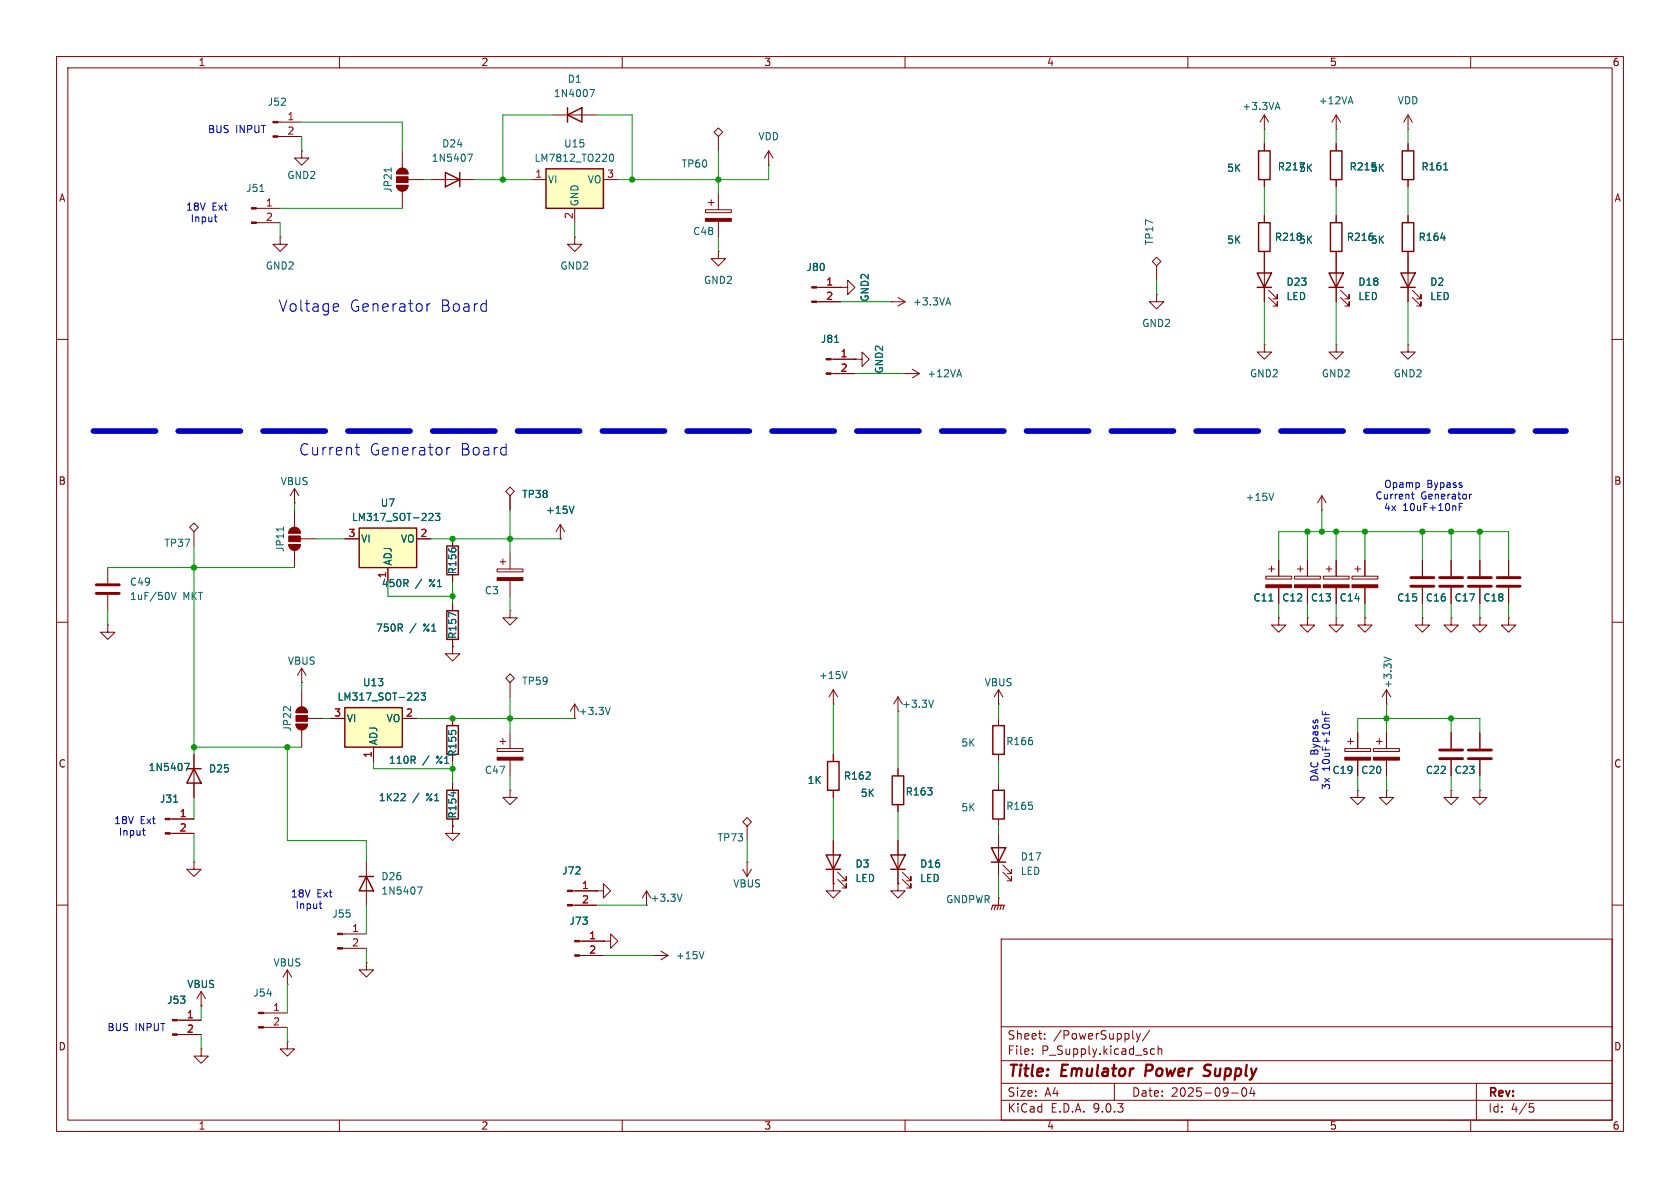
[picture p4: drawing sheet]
<svg xmlns="http://www.w3.org/2000/svg" width="297mm" height="210mm" viewBox="0 0 297 210" stroke-linecap="round" stroke-linejoin="round" font-family="sans-serif">
<g fill="none" stroke="#840000" stroke-width=".18">
<path d="M10 10h277v190h-277zM12 12h273v186h-273zM60 10v2M110 10v2M160 10v2M210 10v2M260 10v2M45.3 36.8h4.2M45.3 39.4h4.2M49.1 21.6h4.2M49.1 24.1h4.2M97.8 20.3h7.6"/>
<path d="M10 60h2M223.5 61v1.2h1.3l-1.3 1.3-1.3-1.3h1.3M223.5 61h.1M236.2 61v1.2h1.3l-1.3 1.3-1.3-1.3h1.3M236.2 61h.1M285 60h2M233.7 90.2h.1M233.7 87.6l-.8 1.3M233.7 87.6l.7 1.3M233.7 87.6v2.6M10 110h2M285 110h2"/>
<path d="M34.3 133.4v7.6M147.3 124.5h.1M147.3 121.9v2.6M147.3 133.4v1.2M147.3 139.7v1.3M147.3 121.9l-.7 1.3M147.3 121.9l.8 1.3M158.7 135.9v1.3M176.5 124.5h.1M176.5 121.9v2.6M176.5 127v1.3M176.5 133.4v1.2"/>
<path d="M176.5 138.4v1.3M176.5 121.9l-.7 1.3M176.5 121.9l.8 1.3M237.7 132.3h4.6v.5h-4.6zM238.3 131.1h1M238.8 130.6v1M240 139.7v1.3h1.3l-1.3 1.2-1.2-1.2h1.2M240 139.7h.1M240 129.5v2.8M240 134.4v2.8M242.8 132.3h4.6v.5h-4.6zM243.3 131.1h1"/>
<path d="M243.8 130.6v1M245.1 139.7v1.3h1.3l-1.3 1.2-1.3-1.2h1.3M245.1 139.7h.1M245.1 124.5h.1M245.1 121.9v2.6M245.1 129.5v2.8M245.1 134.4v2.8M245.1 121.9l-.8 1.3M245.1 121.9l.8 1.3M30.1 144.8h4.2M30.1 147.3h4.2M34.3 152.4v1.3h1.3l-1.3 1.2-1.3-1.2h1.3"/>
<path d="M34.3 152.4h.1M64.8 152.4v7.6M101.2 157.5h4.2M105.4 157.5h1.3v-1.3l1.2 1.3-1.2 1.3v-1.3M105.4 157.5h.1M114.3 157.5l-.8 1.3M114.3 157.5l.8 1.3M114.3 157.5v2.5M131.3 145.3l.8-.8 .7 .8-.7 .8zM131.3 153.7l.8 1.2M132.1 152.4h.1M132.1 146.1v2.5"/>
<path d="M132.1 152.4v2.5M132.8 153.7l-.7 1.2M147.3 156.2v1.3h1.3l-1.3 1.3-1.3-1.3h1.3M147.3 156.2h.1M147.3 148.6v7.6M148.1 155.4l1.5 1.6v-.8v.8h-.8M148.1 154.2l1.5 1.5v-.8v.8h-.8M158.7 156.2v1.3h1.3l-1.3 1.3-1.2-1.3h1.2M158.7 156.2h.1M158.7 142.2v1.3M158.7 148.6v7.6M159.5 155.4l1.5 1.6v-.8v.8h-.7"/>
<path d="M159.5 154.2l1.5 1.5v-.8v.8h-.7M176.5 158.8h.1M176.5 144.8v1.3M176.5 147.3v7.6M176.5 158.8v1.2M177.3 154.2l1.5 1.5v-.8v.8h-.7M177.3 152.9l1.5 1.5v-.7v.7h-.7M10 160h2M35.6 177.8h.1M35.6 175.3l-.8 1.2M35.6 175.3l.7 1.2M35.6 175.3v2.5"/>
<path d="M46.6 179.1h4.2M50.8 174h.1M50.8 171.5l-.8 1.2M50.8 171.5l.8 1.2M50.8 171.5v2.5M60.6 165.1h4.2M60.6 167.6h4.2M64.8 170.2v1.3h1.2l-1.2 1.2-1.3-1.2h1.3M64.8 170.2h.1M101.2 160h4.2M102.5 166.4h4.2M102.5 168.9h4.2"/>
<path d="M106.7 166.4h1.2v-1.3l1.3 1.3-1.3 1.2v-1.2M106.7 166.4h.1M114.3 160h.1M115.6 168.9h.1M115.6 168.9h2.5M116.8 168.1l1.3 .8M118.1 168.9l-1.3 .8M177 166h108v32h-108zM285 160h2M31.3 180.3h4.3M31.3 182.9h4.3M35.6 185.4v1.3h1.2l-1.2 1.3-1.3-1.3h1.3"/>
<path d="M35.6 185.4h.1M46.6 181.6h4.2M50.8 184.2v1.2h1.3l-1.3 1.3-1.3-1.3h1.3M50.8 184.2h.1M60 198v2M110 198v2M160 198v2M177 194.5h108M177 191.5h108M177 187.5h108M177 181.5h108M182.5 186.3v.1"/>
<path d="M182.5 185.5v.1M184.7 183.6v.1M184.7 182.8v.1M197 191.5v3M200.9 182.7l.3 1M201.2 183.7l-.1 .4-.2 .1M201.6 182.7l-.4 1M203.2 182.1l-1.2 2M203.5 186.3l.2 .1 .4-.1M204.1 185.5l-.4-.1-.2 .1M204.7 185.5l.3-.1 .3 .1 .1 .9M204.7 184.9v1.5"/>
<path d="M210 198v2M217.7 193.2h1.2M219.7 192.4a.81 .81 0 0 0 .3 1.4l.2-.1 .2-.5-.2-.8M221.3 192.2l-.3 1.1h.9M221.7 192.8v1M260 198v2M261 191.5v6.5M270.4 195.1h.7M270.5 195.7h.4l.3 .3-.2 .5-.5 .1"/>
</g>
<path d="M202.7 188.2l-.3 2M213.8 190a.85 .85 0 0 1-1.1 .1M213.8 188.2l-.6 .1a.46 .46 0 0 0-.3 .5 .46 .46 0 0 0 .3 .4l.6 .2" fill="none" stroke="#840000" stroke-width=".4"/>
<g fill="#840000" stroke="#840000" stroke-width=".18">
<path d="M101.6 166.2h.9v.3h-.9z"/>
<path d="M101.6 168.8h.9v.2h-.9z"/>
<path d="M100.3 157.4h.9v.2h-.9z"/>
<path d="M100.3 159.9h.9v.2h-.9z"/>
<path d="M30.5 180.2h.8v.3h-.8z"/>
<path d="M30.5 182.8h.8v.2h-.8z"/>
<path d="M59.7 165h.9v.2h-.9z"/>
<path d="M59.7 167.5h.9v.3h-.9z"/>
<path d="M29.2 144.7h.9v.2h-.9z"/>
<path d="M29.2 147.2h.9v.2h-.9z"/>
<path d="M242.8 133.9h4.6v.5h-4.6z"/>
<path d="M237.7 133.9h4.6v.5h-4.6z"/>
<path d="M45.7 178.9h.9v.3h-.9z"/>
<path d="M45.7 181.5h.9v.2h-.9z"/>
<path d="M48.3 21.5h.8v.2h-.8z"/>
<path d="M48.3 24h.8v.3h-.8z"/>
<path d="M44.4 36.7h.9v.3h-.9z"/>
<path d="M44.4 39.2h.9v.3h-.9z"/>
</g>
<path d="M104.3 15.8h.8l-.5 1.3M45.9 33.9h.8M225.2 87.2l-.4 1.3M149.7 118.7l-.4 1.3M244.7 116.2l1.2 .4M32.6 134.9h.9l-.6 1.3M30.7 141.8h.7M73.8 156.8h.8l-.5 1.3M120.6 158.1l-.4 1.2M124.5 168.2l-.5 1.3" fill="none" stroke="#006464" stroke-width=".18"/>
<g fill="none" stroke="#840000" stroke-width=".25">
<path d="M100.3 19.1v2.5M100.3 20.3l2.6-1.2v2.5zM33 135.9h2.6M34.3 135.9l1.3 2.5h-2.6zM146.3 134.6h2v5.1h-2zM157.7 137.2h2.1v5h-2.1zM175.5 139.7h2v5.1h-2zM175.5 128.3h2v5.1h-2zM63.5 154.9h2.5M64.8 154.9l1.2 2.6h-2.5zM146 151.1h2.6l-1.3 2.6zM146 153.7h2.6"/>
<path d="M157.5 151.1h2.5l-1.3 2.6zM157.5 153.7h2.5M175.3 149.9h2.5l-1.3 2.5zM175.3 152.4h2.5"/>
</g>
<path d="M175.3 160.8l.2-.8h2l-.2 .8M176 160l-.2 .8M176.5 160l-.2 .8M177 160l-.2 .8" fill="none" stroke="#840000" stroke-width=".2"/>
<path d="M96.5 29.8h10.2v7h-10.2z" fill="#ffffc2"/>
<path d="M78.7 30.5l2.6 1.3-2.6 1.2zM81.3 30.5v2.5M96.5 29.8h10.2v7h-10.2z" fill="none" stroke="#840000" stroke-width=".25"/>
<g fill="none" stroke="#840000" stroke-width=".18">
<path d="M53.3 26.7v1.2h1.3l-1.3 1.3-1.2-1.3h1.2M53.3 26.7h.1M70.1 32.8h2a1.02 1.02 0 0 1-1 1 1.02 1.02 0 0 1-1-1zM70.4 30a1.02 1.02 0 0 1 1.1-.2 1.02 1.02 0 0 1 .6 .9h-2zM71.1 26.7v3M71.1 33.8v3M72.1 31.8h2.8M76.2 31.8h7.6M94 31.8h2.5M101.6 36.8v2.6M106.7 31.8h2.5M124.7 37.1h4.6v.5h-4.6z"/>
<path d="M125.2 35.8h1M125.7 35.3v1M126.2 23.4l.8-.8 .8 .8-.8 .7zM127 24.1v2.6M127 34.3v2.8M127 39.1v2.8M49.5 41.9v1.3h1.3l-1.3 1.3-1.2-1.3h1.2M49.5 41.9h.1M101.6 41.9v1.3h1.3l-1.3 1.3-1.3-1.3h1.3M101.6 41.9h.1M127 44.5v1.2h1.3l-1.3 1.3-1.3-1.3h1.3M127 44.5h.1"/>
<path d="M226.1 99.1v2.8M231.1 99.1v2.8M236.2 99.1v2.8M241.3 99.1v2.8M251.5 99.1v2.8M256.5 99.1v2.8M261.6 99.1v2.8M266.7 99.1v2.8M223.8 101.9h4.5v.5h-4.5zM224.3 100.6h1M224.8 100.1v1M226.1 109.2v1.3h1.2l-1.2 1.3-1.3-1.3h1.3"/>
<path d="M226.1 109.2h.1M226.1 103.9v2.8M228.9 101.9h4.5v.5h-4.5zM229.4 100.6h1M229.9 100.1v1M231.1 109.2v1.3h1.3l-1.3 1.3-1.2-1.3h1.2M231.1 109.2h.1M231.1 103.9v2.8M233.9 101.9h4.6v.5h-4.6zM234.4 100.6h1.1M234.9 100.1v1M236.2 109.2v1.3h1.3l-1.3 1.3-1.3-1.3h1.3"/>
<path d="M236.2 109.2h.1M236.2 103.9v2.8M239 101.9h4.6v.5h-4.6zM239.5 100.6h1M240 100.1v1M241.3 109.2v1.3h1.3l-1.3 1.3-1.3-1.3h1.3M241.3 109.2h.1M241.3 103.9v2.8M251.5 109.2v1.3h1.2l-1.2 1.3-1.3-1.3h1.3M251.5 109.2h.1M251.5 103.9v2.8M256.5 109.2v1.3h1.3l-1.3 1.3-1.2-1.3h1.2"/>
<path d="M256.5 109.2h.1M256.5 103.9v2.8M261.6 109.2v1.3h1.3l-1.3 1.3-1.3-1.3h1.3M261.6 109.2h.1M261.6 103.9v2.8M266.7 109.2v1.3h1.3l-1.3 1.3-1.3-1.3h1.3M266.7 109.2h.1M266.7 103.9v2.8M158.7 125.7h.1M158.7 123.2l-.7 1.3M158.7 123.2l.8 1.3M158.7 123.2v2.5"/>
</g>
<path d="M69.2 29.7v.7M82.7 27.2h.8l-.5 1.3M107.9 27.3l.1-.1a.68 .68 0 0 1 .5 .7 .68 .68 0 0 1-.5 .6 .84 .84 0 0 1-.1-1.2zM224.3 106.2h.7M165 123.8l-.4 1.2" fill="none" stroke="#006464" stroke-width=".18"/>
<path d="M249.4 102.1h4.1M249.4 103.6h4.1M254.5 102.1h4.1M254.5 103.6h4.1M259.6 102.1h4.1M259.6 103.6h4.1M264.7 102.1h4M264.7 103.6h4" fill="none" stroke="#840000" stroke-width=".51"/>
<g fill="#840000" stroke="#840000" stroke-width=".18">
<path d="M70.4 30a1.02 1.02 0 0 1 1.1-.2 1.02 1.02 0 0 1 .6 .9h-2z"/>
<path d="M70.1 31.2h2v1.1h-2z"/>
<path d="M70.1 32.8h2a1.02 1.02 0 0 1-1 1 1.02 1.02 0 0 1-1-1z"/>
<path d="M124.7 38.6h4.6v.5h-4.6z"/>
<path d="M228.9 103.4h4.5v.5h-4.5z"/>
<path d="M223.8 103.4h4.5v.5h-4.5z"/>
<path d="M233.9 103.4h4.6v.5h-4.6z"/>
<path d="M239 103.4h4.6v.5h-4.6z"/>
</g>
<path d="M63.5 93.3h10.2v7h-10.2z" fill="#ffffc2"/>
<path d="M222.5 39.4h2v5.1h-2zM222.2 48.3h2.6l-1.3 2.5zM222.2 50.8h2.6M63.5 93.3h10.2v7h-10.2zM79 96.5h2v5.1h-2zM79 108h2v5h-2z" fill="none" stroke="#840000" stroke-width=".25"/>
<g fill="none" stroke="#840000" stroke-width=".18">
<path d="M135.9 29.2h.1M135.9 26.7l-.8 1.2M135.9 26.7l.8 1.2M135.9 26.7v2.5M223.5 38.1v1.3M144.4 50.8h4.2M144.4 53.3h4.2M148.6 50.8h1.3v-1.3l1.2 1.3-1.2 1.3v-1.3M148.6 50.8h.1M157.5 53.3h.1M157.5 53.3h2.5M158.7 52.6l1.3 .7"/>
<path d="M160 53.3l-1.3 .8M203.7 46.2l.8-.7 .7 .7-.7 .8zM204.5 47v2.5M223.5 44.5v8.8M224.3 52.6l1.5 1.5v-.8v.8h-.8M224.3 51.3l1.5 1.5v-.7v.7h-.8M146.9 66h4.2M146.9 63.5h4.2M151.1 63.5h1.3v-1.3l1.3 1.3-1.3 1.3v-1.3M151.1 63.5h.1M160 66h.1M160 66h2.6"/>
<path d="M161.3 65.3l1.3 .7M162.6 66l-1.3 .8M248.9 61v1.2h1.3l-1.3 1.3-1.3-1.3h1.3M248.9 61h.1M33.5 93.2l.8-.7 .8 .7-.8 .8zM34.3 94v2.5M51.1 96.3h2a1.02 1.02 0 0 1-1 1 1.02 1.02 0 0 1-1-1zM51.3 93.5a1.02 1.02 0 0 1 1.2-.2 1.02 1.02 0 0 1 .6 .9h-2zM52.1 88.9h.1M52.1 86.4l-.8 1.2M52.1 86.4l.7 1.2M52.1 86.4v2.5"/>
<path d="M52.1 90.2v3M52.1 97.3v3M53.1 95.3h2.8M61 95.3h2.5M73.7 95.3h2.5M80 95.3v1.2M88.4 99.3h1M88.9 98.8v1M89.4 86.9l.8-.8 .7 .8-.7 .7zM90.2 87.6v2.6M90.2 97.8v2.8M99.1 95.3h.1"/>
<path d="M99.1 92.7l-.8 1.3M99.1 92.7l.7 1.3M99.1 92.7v2.6M19 110.5v1.3h1.3l-1.3 1.2-1.2-1.2h1.2M19 110.5h.1M19 100.3v2.8M19 105.2v2.8M53.3 118.1v2.6M53.3 118.1l-.7 1.3M53.3 118.1l.8 1.3M68.6 100.3v2.6M80 114.3v1.3h1.3l-1.3 1.2-1.3-1.2h1.3"/>
<path d="M80 114.3h.1M80 101.6v1.3M80 106.7v1.3M80 113v1.3M87.9 100.6h4.6v.5h-4.6zM89.4 119.9l.8-.8 .7 .8-.7 .8zM90.2 108v1.2h1.2l-1.2 1.3-1.3-1.3h1.3M90.2 108h.1M90.2 102.6v2.8M52.3 128h2.1a1.02 1.02 0 0 1-1.1 1 1.02 1.02 0 0 1-1-1zM52.6 125.3a1.02 1.02 0 0 1 1.1-.3 1.02 1.02 0 0 1 .7 1h-2.1zM53.3 120.7h.1"/>
<path d="M53.3 121.9v3.1M53.3 129v3.1M54.4 127h2.7M90.2 120.7v2.5M256.5 139.7v1.3h1.3l-1.3 1.2-1.2-1.2h1.2M256.5 139.7h.1M256.5 129.5v2.8M256.5 134.4v2.8M261.6 139.7v1.3h1.3l-1.3 1.2-1.3-1.2h1.3M261.6 139.7h.1M261.6 129.5v2.8M261.6 134.4v2.8"/>
</g>
<path d="M167.3 53.6h.6M167.6 52.6l.5 1.3M147.5 60.5h.8M169.3 66.3h.6M169.6 65.3l.4 1.3M50.1 93.2v.7M76 90.7l.4 .1 .1 .3-.7 .9h.7M77 90.7h.8l-.5 .5 .4 .2v.5l-.2 .1-.5-.1M101.5 89.5l-.4 1.2M30.3 104.7l.4 1.3 .4-1.3M80.6 108.8l-1.3-.6v.9" fill="none" stroke="#006464" stroke-width=".18"/>
<path d="M17 103.4h4.1M17 104.9h4.1M254.5 132.6h4.1M254.5 134.1h4.1M259.6 132.6h4.1M259.6 134.1h4.1" fill="none" stroke="#840000" stroke-width=".51"/>
<g fill="#840000" stroke="#840000" stroke-width=".18">
<path d="M143.5 50.7h.9v.2h-.9z"/>
<path d="M143.5 53.2h.9v.3h-.9z"/>
<path d="M87.9 102.1h4.6v.5h-4.6z"/>
<path d="M146 63.4h.9v.2h-.9z"/>
<path d="M146 65.9h.9v.3h-.9z"/>
<path d="M52.3 128h2.1a1.02 1.02 0 0 1-1.1 1 1.02 1.02 0 0 1-1-1z"/>
<path d="M52.3 126.5h2.1v1h-2.1z"/>
<path d="M52.6 125.3a1.02 1.02 0 0 1 1.1-.3 1.02 1.02 0 0 1 .7 1h-2.1z"/>
<path d="M51.1 96.3h2a1.02 1.02 0 0 1-1 1 1.02 1.02 0 0 1-1-1z"/>
<path d="M51.1 94.7h2v1.1h-2z"/>
<path d="M51.3 93.5a1.02 1.02 0 0 1 1.2-.2 1.02 1.02 0 0 1 .6 .9h-2z"/>
</g>
<path d="M61 125.1h10.1v7h-10.1z" fill="#ffffc2"/>
<path d="M222.5 26.7h2v5.1h-2zM235.2 39.4h2v5.1h-2zM235.2 26.7h2v5.1h-2zM247.9 26.7h2v5.1h-2zM247.9 39.4h2v5.1h-2zM234.9 48.3h2.6l-1.3 2.5zM234.9 50.8h2.6M247.6 48.3h2.6l-1.3 2.5zM247.6 50.8h2.6M61 125.1h10.1v7h-10.1zM79 128.3h2v5.1h-2zM79 139.7h2v5.1h-2z" fill="none" stroke="#840000" stroke-width=".25"/>
<g fill="none" stroke="#840000" stroke-width=".18">
<path d="M223.5 22.9h.1M223.5 20.3l-.7 1.3M223.5 20.3l.8 1.3M223.5 20.3v2.6M223.5 25.4v1.3M223.5 31.8v1.2M223.5 38.1v1.3M236.2 22.9h.1M236.2 20.3v2.6M236.2 25.4v1.3M236.2 31.8v1.2M236.2 38.1v1.3"/>
<path d="M236.2 20.3l-.7 1.3M236.2 20.3l.8 1.3M248.9 22.9h.1M248.9 20.3v2.6M248.9 25.4v1.3M248.9 31.8v1.2M248.9 38.1v1.3M248.9 20.3l-.7 1.3M248.9 20.3l.8 1.3M144.8 50.8h3.8M144.8 53.3h3.8M148.6 50.8h.1"/>
<path d="M204.5 52.1v1.2h1.2l-1.2 1.3-1.3-1.3h1.3M204.5 52.1h.1M223.5 44.5v3.8M223.5 50.8v2.5M236.2 44.5v8.8M237 52.6l1.5 1.5v-.8v.8h-.8M237 51.3l1.5 1.5v-.7v.7h-.8M248.9 44.5v8.8M249.7 52.6l1.5 1.5v-.8v.8h-.8M249.7 51.3l1.5 1.5v-.7v.7h-.8M147.3 63.5h3.8M147.3 66h3.8"/>
<path d="M151.1 63.5h.1M61 95.3h2.5M73.7 95.3h2.5M80 95.3v1.2M90.2 87.6v2.6M99.1 95.3h.1M226.1 99.1v2.8M231.1 99.1v2.8M236.2 99.1v2.8M241.3 99.1v2.8M251.5 99.1v2.8M256.5 99.1v2.8"/>
<path d="M261.6 99.1v2.8M266.7 99.1v2.8M68.6 100.3v2.6M80 114.3h.1M80 101.6v1.3M80 106.7v1.3M80 113v1.3M226.1 103.9v2.8M231.1 103.9v2.8M236.2 103.9v2.8M241.3 103.9v2.8M251.5 103.9v2.8"/>
<path d="M256.5 103.9v2.8M261.6 103.9v2.8M266.7 103.9v2.8M34.3 133.4v2.5M34.3 138.4v2.6M58.4 127h2.6M66 132.1v2.5M71.1 127h2.6M80 127v1.3M80 133.4v1.2M80 138.4v1.3M87.9 132.3h4.6v.5h-4.6z"/>
<path d="M88.4 131.1h1M88.9 130.6v1M90.2 139.7v1.3h1.2l-1.2 1.2-1.3-1.2h1.3M90.2 139.7h.1M90.2 129.5v2.8M90.2 134.4v2.8M101.6 127h.1M101.6 124.5l-.8 1.2M101.6 124.5l.8 1.2M101.6 124.5v2.5M147.3 133.4v1.2M147.3 139.7v1.3"/>
<path d="M158.7 135.9v1.3M240 129.5v2.8M240 134.4v2.8M245.1 129.5v2.8M245.1 134.4v2.8M256.5 129.5v2.8M256.5 134.4v2.8M261.6 129.5v2.8M261.6 134.4v2.8M30.5 144.8h3.8M30.5 147.3h3.8M80 146.1v1.2h1.3l-1.3 1.3-1.3-1.3h1.3"/>
<path d="M80 146.1h.1M80 144.8v1.3M101.6 157.5h3.8M105.4 157.5h.1M147.3 156.2h.1M147.3 148.6v2.5M147.3 153.7v2.5M158.7 156.2h.1M158.7 142.2v1.3M158.7 148.6v2.5M158.7 153.7v2.5M35.6 177.8h.1"/>
<path d="M101.6 160h3.8M102.9 166.4h3.8M102.9 168.9h3.8M106.7 166.4h.1M31.7 180.3h3.9M31.7 182.9h3.9"/>
</g>
<g fill="none" stroke="#006464" stroke-width=".18">
<path d="M225.6 19h.6M225.9 18.1l.4 1.3M238.5 18h.6M238.8 17.1l.4 1.3M255.2 30h.8M254.7 42.1h.8M147.5 60.5h.8M76 90.7l.4 .1 .1 .3-.7 .9h.7M77 90.7h.8l-.5 .5 .4 .2v.5l-.2 .1-.5-.1M101.5 89.5l-.4 1.2M80.6 108.8l-1.3-.6v.9M224.3 106.2h.7"/>
<path d="M32.6 134.9h.9l-.6 1.3M73.5 122.5l.4 .1 .1 .3-.8 .9h.8M74.4 122.5h.8l-.4 .5 .4 .1v.5l-.2 .2-.6-.2M80.2 140v.8M107.9 125l-.4 1.3M30.7 141.8h.7M71.5 140.3l.1 .2v.3l-.8 .7h.8"/>
</g>
<path d="M87.9 133.9h4.6v.5h-4.6z" fill="#840000" stroke="#840000" stroke-width=".18"/>
<path d="M16.5 76.2h260.4" fill="none" stroke="#0000c2" stroke-width="1" stroke-dasharray="11 4"/>
<g fill="none" stroke="#009600" stroke-width=".18">
<path d="M49.5 39.4v2.5M49.5 36.8h21.6M53.3 24.1v2.6M53.3 21.6h17.8v5.1M74.9 31.8h1.3M83.8 31.8h10.2M97.8 20.3h-8.9v11.5M101.6 39.4v2.5M105.4 20.3h6.4v11.5M127 26.7v7.6M135.9 29.2v2.6h-26.7M223.5 22.9v2.5"/>
<path d="M223.5 33v5.1M236.2 22.9v2.5M236.2 33v5.1M248.9 22.9v2.5M248.9 33v5.1M127 41.9v2.6M148.6 53.3h8.9M204.5 49.5v2.6M223.5 53.3v7.7M236.2 53.3v7.7M248.9 53.3v7.7M151.1 66h8.9"/>
<path d="M34.3 96.5v36.9M52.1 88.9v1.3M55.9 95.3h5.1M76.2 95.3h22.9M90.2 90.2v7.6M226.1 99.1v-5.1h40.6v5.1M231.1 94v5.1M233.7 90.2v3.8M236.2 94v5.1M241.3 94v5.1M251.5 94v5.1M256.5 94v5.1"/>
<path d="M261.6 94v5.1M19 108v2.5M19 100.3h33.1M68.6 102.9v2.5h11.4M80 102.9v3.8M90.2 105.4v2.6M226.1 106.7v2.5M231.1 106.7v2.5M236.2 106.7v2.5M241.3 106.7v2.5M251.5 106.7v2.5M256.5 106.7v2.5"/>
<path d="M261.6 106.7v2.5M266.7 106.7v2.5M34.3 132.1h19M50.8 132.1v16.5h14v3.8M53.3 120.7v1.2M57.1 127h1.3M66 134.6v1.3h14M73.7 127h27.9M80 134.6v3.8M90.2 123.2v6.3M90.2 137.2v2.5M147.3 124.5v8.9"/>
<path d="M158.7 125.7v10.2M176.5 124.5v2.5M176.5 134.6v3.8M240 129.5v-2.5h21.6v2.5M240 137.2v2.5M245.1 124.5v5M245.1 137.2v2.5M256.5 127v2.5M256.5 137.2v2.5M261.6 137.2v2.5M34.3 141v3.8M34.3 147.3v5.1"/>
<path d="M132.1 148.6v3.8M147.3 141v7.6M158.7 143.5v5.1M176.5 146.1v1.2M176.5 154.9v3.9M35.6 177.8v2.5M50.8 174v5.1M64.8 160v5.1M64.8 167.6v2.6M105.4 160h8.9M106.7 168.9h8.9M35.6 182.9v2.5"/>
<path d="M50.8 181.6v2.6"/>
</g>
<g fill="none" stroke="#0000c2" stroke-width=".18">
<path d="M37.9 38.4h.5M38.1 39l.3 .2M59.2 53.7l.6 .1 .1 .4-1 .2M59.8 54.9l-.6 .1M75.5 53.7v1.3M76.1 53.7a.51 .51 0 0 0-.6 .4M62.8 79.1h.8M63.1 78.4v1.7l.1 .2 .4 .1M79 79.1v1.3M79.6 79.1a.51 .51 0 0 0-.6 .4M249.7 86.9v1.1l.3 .2M258 89.6h.4"/>
<path d="M258 89v1.3M259.8 87.4v.8M260.2 87.4l-.4 .2M233.8 125.7v.6h1.2M234.4 125.9v.4M25.2 146.8h.5M25.4 147.5l.3 .2M56.4 159.8h.5M56.6 160.4l.3 .2"/>
</g>
<g fill="#009600" stroke="#009600" stroke-width=".18">
<circle cx="50.8" cy="132.1" r=".46"/>
<circle cx="34.3" cy="132.1" r=".46"/>
<circle cx="88.9" cy="31.8" r=".46"/>
<circle cx="111.8" cy="31.8" r=".46"/>
<circle cx="127" cy="31.8" r=".46"/>
<circle cx="90.2" cy="95.3" r=".46"/>
<circle cx="80" cy="105.4" r=".46"/>
<circle cx="34.3" cy="100.3" r=".46"/>
<circle cx="80" cy="95.3" r=".46"/>
<circle cx="90.2" cy="127" r=".46"/>
<circle cx="80" cy="135.9" r=".46"/>
<circle cx="80" cy="127" r=".46"/>
<circle cx="245.1" cy="127" r=".46"/>
<circle cx="241.3" cy="94" r=".46"/>
<circle cx="231.1" cy="94" r=".46"/>
<circle cx="233.7" cy="94" r=".46"/>
<circle cx="236.2" cy="94" r=".46"/>
<circle cx="256.5" cy="127" r=".46"/>
<circle cx="251.5" cy="94" r=".46"/>
<circle cx="256.5" cy="94" r=".46"/>
<circle cx="261.6" cy="94" r=".46"/>
</g>
<g font-size="2.8" fill="#0000c2">
<text x="49.2" y="55.3">Voltage</text>
<text x="61.8" y="55.3">Generator</text>
<text x="77.9" y="55.3">Board</text>
<text x="52.8" y="80.7">Current</text>
<text x="65.3" y="80.7">Generator</text>
<text x="81.4" y="80.7">Board</text>
</g>
<g font-size="2.8" fill="#840000">
<text x="178" y="190.9">Title:</text>
<text x="187.7" y="190.9">Emulator</text>
<text x="203.3" y="190.9">Power</text>
<text x="214.5" y="190.9">Supply</text>
</g>
<g font-size="2.1" fill="#840000">
<text x="178" y="184">Sheet:</text>
<text x="186.2" y="184">/PowerSupply/</text>
<text x="178" y="186.7">File:</text>
<text x="184.1" y="186.7">P_Supply.kicad_sch</text>
<text x="178" y="196.9">KiCad</text>
<text x="178" y="194.1">Size:</text>
<text x="184.7" y="194.1">A4</text>
<text x="185.7" y="196.9">E.D.A.</text>
<text x="193.3" y="196.9">9.0.3</text>
<text x="200" y="194.1">Date:</text>
<text x="207" y="194.1">2025-09-04</text>
<text x="263" y="194.3">Rev:</text>
<text x="263" y="196.9">Id:</text>
<text x="267.1" y="196.9">4/5</text>
</g>
<g font-size="1.8" fill="#840000">
<text x="35" y="11.9">1</text>
<text x="85" y="11.9">2</text>
<text x="135" y="11.9">3</text>
<text x="185" y="11.9">4</text>
<text x="235" y="11.9">5</text>
<text x="285" y="11.9">6</text>
<text x="10.3" y="35.9">A</text>
<text x="285.3" y="35.9">A</text>
<text x="10.3" y="85.9">B</text>
<text x="285.3" y="85.9">B</text>
<text x="10.3" y="135.9">C</text>
<text x="285.3" y="135.9">C</text>
<text x="10.3" y="185.9">D</text>
<text x="285.3" y="185.9">D</text>
<text x="35" y="199.9">1</text>
<text x="85" y="199.9">2</text>
<text x="135" y="199.9">3</text>
<text x="185" y="199.9">4</text>
<text x="235" y="199.9">5</text>
<text x="285" y="199.9">6</text>
</g>
<g font-size="1.8" fill="#006464">
<text x="97.8" y="17.4">1N4007</text>
<text x="100.3" y="14.8">D1</text>
<text x="47.2" y="18.9">J52</text>
<text x="219.5" y="19.7">+3.3VA</text>
<text x="233" y="18.6">+12VA</text>
<text x="247" y="18.6">VDD</text>
<text x="76.2" y="28.8">1N5407</text>
<text x="78.1" y="26.3">D24</text>
<text x="94.4" y="28.8">LM7812_TO220</text>
<text x="99.6" y="26.3">U15</text>
<text x="120.4" y="29.8">TP60</text>
<text x="134" y="25">VDD</text>
<text x="43.4" y="34.1">J51</text>
<text x="50.7" y="31.9">GND2</text>
<text x="69.4" y="34.2" transform="rotate(-90 69.4 34.2)">JP21</text>
<text x="96.8" y="32.6">VI</text>
<text x="103.8" y="32.6">VO</text>
<text x="216.8" y="30.6">5K</text>
<text x="225.8" y="30.3">R2175K</text>
<text x="238.5" y="30.3">R2155K</text>
<text x="251.2" y="30.3">R161</text>
<text x="102.5" y="36.6" transform="rotate(-90 102.5 36.6)">GND</text>
<text x="122.4" y="41.8">C48</text>
<text x="46.9" y="47.9">GND2</text>
<text x="99" y="47.9">GND2</text>
<text x="204.1" y="43.4" transform="rotate(-90 204.1 43.4)">TP17</text>
<text x="216.8" y="43.3">5K</text>
<text x="225.3" y="42.8">R218</text>
<text x="229.5" y="43.3">5K</text>
<text x="238" y="42.8">R216</text>
<text x="242.2" y="43.3">5K</text>
<text x="250.7" y="42.8">R164</text>
<text x="124.4" y="50.4">GND2</text>
<text x="142.5" y="48.1">J80</text>
<text x="153.8" y="53.4" transform="rotate(-90 153.8 53.4)">GND2</text>
<text x="227.3" y="53.3">LED</text>
<text x="227.3" y="50.7">D23</text>
<text x="240" y="53.3">LED</text>
<text x="240" y="50.7">D18</text>
<text x="252.7" y="50.7">D2</text>
<text x="252.7" y="53.3">LED</text>
<text x="161.3" y="54.2">+3.3VA</text>
<text x="201.8" y="58">GND2</text>
<text x="145" y="60.8">J81</text>
<text x="156.3" y="66.1" transform="rotate(-90 156.3 66.1)">GND2</text>
<text x="163.8" y="66.9">+12VA</text>
<text x="220.9" y="66.9">GND2</text>
<text x="233.6" y="66.9">GND2</text>
<text x="246.3" y="66.9">GND2</text>
<text x="49.5" y="86">VBUS</text>
<text x="67.2" y="89.8">U7</text>
<text x="92.2" y="88.2">TP38</text>
<text x="220.1" y="88.7">+15V</text>
<text x="62.1" y="92.3">LM317_SOT-223</text>
<text x="96.4" y="91">+15V</text>
<text x="29" y="96.9">TP37</text>
<text x="50.4" y="97.7" transform="rotate(-90 50.4 97.7)">JP11</text>
<text x="63.8" y="96.1">VI</text>
<text x="69.4" y="100.1" transform="rotate(-90 69.4 100.1)">ADJ</text>
<text x="70.8" y="96.1">VO</text>
<text x="80.9" y="101.6" transform="rotate(-90 80.9 101.6)">R156</text>
<text x="22.9" y="103.7">C49</text>
<text x="22.9" y="106.3">1uF/50V</text>
<text x="32.3" y="106.3">MKT</text>
<text x="67.4" y="104">450R</text>
<text x="73.5" y="104">/</text>
<text x="76" y="104">%1</text>
<text x="85.6" y="105.3">C3</text>
<text x="221.5" y="106.5">C11</text>
<text x="226.6" y="106.5">C12</text>
<text x="231.7" y="106.5">C13</text>
<text x="236.7" y="106.5">C14</text>
<text x="246.9" y="106.5">C15</text>
<text x="252" y="106.5">C16</text>
<text x="257.1" y="106.5">C17</text>
<text x="262.1" y="106.5">C18</text>
<text x="66.4" y="111.9">750R</text>
<text x="72.4" y="111.9">/</text>
<text x="74.9" y="111.9">%1</text>
<text x="80.9" y="113" transform="rotate(-90 80.9 113)">R157</text>
<text x="50.8" y="117.7">VBUS</text>
<text x="59.6" y="124.1">LM317_SOT-223</text>
<text x="64.1" y="121.5">U13</text>
<text x="92.2" y="121.3">TP59</text>
<text x="144.7" y="120.2">+15V</text>
<text x="159.4" y="125.3">+3.3V</text>
<text x="174" y="121.5">VBUS</text>
<text x="246.2" y="121.8" transform="rotate(-90 246.2 121.8)">+3.3V</text>
<text x="51.7" y="129.4" transform="rotate(-90 51.7 129.4)">JP22</text>
<text x="61.2" y="127.9">VI</text>
<text x="66.9" y="131.8" transform="rotate(-90 66.9 131.8)">ADJ</text>
<text x="68.2" y="127.9">VO</text>
<text x="102.2" y="126.6">+3.3V</text>
<text x="177.8" y="131.9">R166</text>
<text x="26.2" y="136.5">1N5407</text>
<text x="36.8" y="136.8">D25</text>
<text x="68.7" y="135.2">110R</text>
<text x="74.7" y="135.2">/</text>
<text x="77.2" y="135.2">%1</text>
<text x="80.9" y="133.9" transform="rotate(-90 80.9 133.9)">R155</text>
<text x="85.6" y="137">C47</text>
<text x="169.9" y="132.2">5K</text>
<text x="235.5" y="137">C19</text>
<text x="240.5" y="137">C20</text>
<text x="252" y="137">C22</text>
<text x="257.1" y="137">C23</text>
<text x="28.2" y="142.1">J31</text>
<text x="66.9" y="141.8">1K22</text>
<text x="72.9" y="141.8">/</text>
<text x="75.4" y="141.8">%1</text>
<text x="142.7" y="138.8">1K</text>
<text x="149.1" y="138">R162</text>
<text x="152.1" y="141.1">5K</text>
<text x="160" y="140.8">R163</text>
<text x="169.9" y="143.6">5K</text>
<text x="177.8" y="143.4">R165</text>
<text x="80.9" y="144.8" transform="rotate(-90 80.9 144.8)">R154</text>
<text x="126.8" y="148.9">TP73</text>
<text x="67.3" y="155.8">D26</text>
<text x="99.3" y="154.8">J72</text>
<text x="151.1" y="153.6">D3</text>
<text x="162.6" y="153.6">D16</text>
<text x="180.3" y="154.9">LED</text>
<text x="180.3" y="152.3">D17</text>
<text x="67.3" y="158.3">1N5407</text>
<text x="114.9" y="159.6">+3.3V</text>
<text x="129.5" y="157.1">VBUS</text>
<text x="151.1" y="156.1">LED</text>
<text x="162.6" y="156.1">LED</text>
<text x="167.2" y="159.9">GNDPWR</text>
<text x="58.7" y="162.4">J55</text>
<text x="100.6" y="163.7">J73</text>
<text x="48.2" y="171">VBUS</text>
<text x="119.4" y="169.8">+15V</text>
<text x="29.4" y="177.6">J53</text>
<text x="33" y="174.9">VBUS</text>
<text x="44.7" y="176.4">J54</text>
</g>
<g font-size="1.8" fill="#0000c2">
<text x="36.7" y="23.7">BUS</text>
<text x="41.6" y="23.7">INPUT</text>
<text x="32.8" y="37.4">18V</text>
<text x="33.6" y="39.5">Input</text>
<text x="37.5" y="37.4">Ext</text>
<text x="243.1" y="88.5">Current</text>
<text x="244.6" y="86.5">Opamp</text>
<text x="251.2" y="88.5">Generator</text>
<text x="252.2" y="86.5">Bypass</text>
<text x="244.6" y="90.5">4x</text>
<text x="248" y="90.5">10uF+10nF</text>
<text x="235.3" y="136.3" transform="rotate(-90 235.3 136.3)">10uF+10nF</text>
<text x="233.3" y="138.3" transform="rotate(-90 233.3 138.3)">DAC Bypass</text>
<text x="235.3" y="139.7" transform="rotate(-90 235.3 139.7)">3x</text>
<text x="20.1" y="145.9">18V</text>
<text x="20.9" y="147.9">Input</text>
<text x="24.8" y="145.9">Ext</text>
<text x="51.3" y="158.8">18V</text>
<text x="52.1" y="160.9">Input</text>
<text x="56" y="158.8">Ext</text>
<text x="18.9" y="182.5">BUS</text>
<text x="23.9" y="182.5">INPUT</text>
</g>
<g font-size="1.8" fill="#a90000">
<text x="50.7" y="21.3">1</text>
<text x="50.7" y="23.9">2</text>
<text x="94.5" y="31.5">1</text>
<text x="107.2" y="31.5">3</text>
<text x="46.9" y="36.6">1</text>
<text x="46.9" y="39.1">2</text>
<text x="101.3" y="38.8" transform="rotate(-90 101.3 38.8)">2</text>
<text x="146" y="50.5">1</text>
<text x="146" y="53.1">2</text>
<text x="148.5" y="63.2">1</text>
<text x="148.5" y="65.8">2</text>
<text x="61.5" y="95">3</text>
<text x="74.2" y="95">2</text>
<text x="68.3" y="102.3" transform="rotate(-90 68.3 102.3)">1</text>
<text x="59" y="126.7">3</text>
<text x="71.7" y="126.7">2</text>
<text x="65.8" y="134.1" transform="rotate(-90 65.8 134.1)">1</text>
<text x="31.7" y="144.5">1</text>
<text x="31.7" y="147.1">2</text>
<text x="102.8" y="157.2">1</text>
<text x="102.8" y="159.8">2</text>
<text x="62.2" y="164.8">1</text>
<text x="62.2" y="167.4">2</text>
<text x="104.1" y="166.1">1</text>
<text x="104.1" y="168.7">2</text>
<text x="48.2" y="178.8">1</text>
<text x="32.9" y="180.1">1</text>
<text x="32.9" y="182.6">2</text>
<text x="48.2" y="181.4">2</text>
</g>
</svg>
